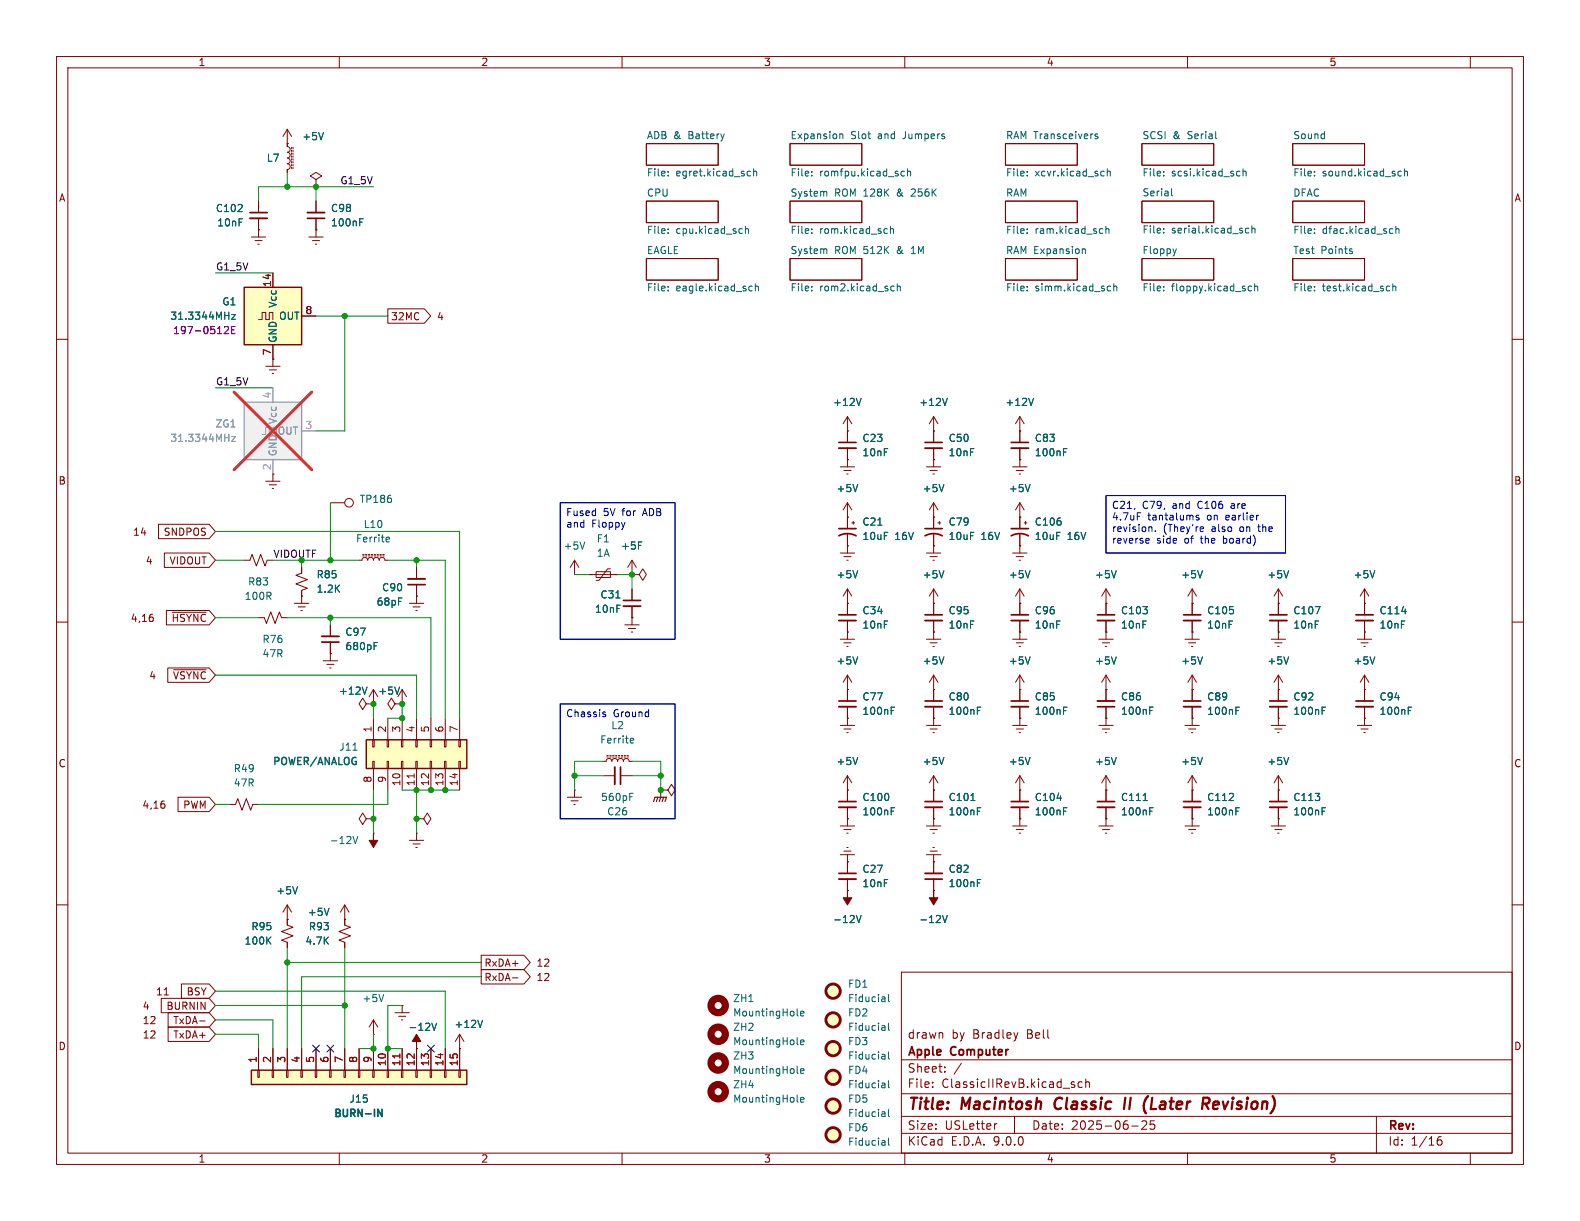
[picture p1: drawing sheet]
<svg xmlns="http://www.w3.org/2000/svg" width="279mm" height="216mm" viewBox="0 0 279 216" stroke-linecap="round" stroke-linejoin="round" font-family="sans-serif">
<g fill="none" stroke="#840000" stroke-width=".18">
<path d="M10 10h259.4v195.9h-259.4zM12 12h255.4v191.9h-255.4zM60 10v2M110 10v2M160 10v2M210 10v2M260 10v2M114.3 25.4h12.7v3.8h-12.7zM114.3 35.6h12.7v3.8h-12.7zM139.7 35.6h12.7v3.8h-12.7zM139.7 25.4h12.7v3.8h-12.7zM177.8 25.4h12.7v3.8h-12.7z"/>
<path d="M177.8 35.6h12.7v3.8h-12.7zM201.9 35.6h12.7v3.8h-12.7zM201.9 25.4h12.7v3.8h-12.7zM228.6 35.6h12.7v3.8h-12.7zM228.6 25.4h12.7v3.8h-12.7zM114.3 45.7h12.7v3.8h-12.7zM139.7 45.7h12.7v3.8h-12.7zM177.8 45.7h12.7v3.8h-12.7zM201.9 45.7h12.7v3.8h-12.7zM228.6 45.7h12.7v3.8h-12.7zM10 60h2M165.1 76.2h.1"/>
<path d="M165.1 73.7l.8 1.2M165.1 73.7l-.8 1.2M165.1 73.7v2.5M267.4 60h2M43.2 99.1h1l.4-1.1 .7 2.1 .8-2.1 .8 2.1 .3-1h1.1M58.4 88.9h2.6M63.5 99.1h.5l.2-.4 .3-.1 .4 .1 .1 .4 .2-.4 .3-.1 .4 .1 .1 .4 .2-.4 .3-.1 .4 .1 .2 .4 .1-.4 .4-.1 .3 .1 .2 .4h.5M64.1 98.3h.3M64.1 98h.3M64.6 98.3h.3M64.6 98h.3M65.2 98.3h.2"/>
<path d="M65.2 98h.2M65.7 98.3h.2M65.7 98h.2M66.2 98.3h.2M66.2 98h.2M66.7 98.3h.2M66.7 98h.2M67.2 98.3h.2M67.2 98h.2M67.7 98.3h.2M67.7 98h.2M10 110h2"/>
<path d="M45.7 109.2h1l.4 1 .8-2 .7 2 .8-2 .4 1h1M53.3 100.3v1l-1 .4 2.1 .8-2.1 .8 2.1 .7-1.1 .4v1M72.4 106.7h2.5M73 107.3h1.3M73.5 108h.3M73.7 105.4h.1M73.7 100.3v2.1M73.7 103.4v3.3M165.1 106.7v2M165.1 109.7v2.1M165.1 119.4v4.6M165.1 119.4l-.8 1.3"/>
<path d="M165.1 119.4l.8 1.3M226.1 106.7h.1M226.1 104.1l-.8 1.3M226.1 104.1l.7 1.3M226.1 104.1v4.6M226.1 109.7v2.1M241.3 106.7h.1M241.3 104.1l-.8 1.3M241.3 104.1l.8 1.3M241.3 104.1v2.6M241.3 119.4v4.6M241.3 119.4l-.8 1.3"/>
<path d="M241.3 119.4l.8 1.3M267.4 110h2M165.1 121.9h.1M165.1 125v2M240 128.3h2.6M240.7 128.9h1.2M241.2 129.5h.2M241.3 121.9h.1M241.3 127h.1M241.3 125v3.3M40.6 142.2h1.1l.3-1 .8 2.1 .8-2.1 .7 2.1 .4-1.1h1M148.6 151.1h2.5"/>
<path d="M149.2 150.5h1.3M149.7 149.9h.3M149.9 152.4h.1M149.9 151.1v1.3M10 160h2M159.4 171.9h108v32h-108zM267.4 160h2M159.4 197.4h108M159.4 193.4h108M159.4 187.4h108M164.9 192.1v.2M164.9 191.4v.1"/>
<path d="M166.6 182.7l.1 .9M167.1 189.4v.2M167.1 188.7v.1M170 188l-1.3 1.9M176.3 198.7l-.3 .1M179.4 197.4v3M180 182.6l-.4 1M189.9 191.8l.2 .2-.2 .3M189.9 191.3l.1 .1M191.4 191.4l-.5-.1-.3 .3v.4l.2 .2h.6M192 191.4l.2-.1 .4 .1v.9M192 190.8v1.5"/>
<path d="M200.1 199.1h1.2M201.9 198.3l.6-.1 .2 .1 .1 .3-.9 1.1h.9M204.1 198.2h-.7v.7l.2-.1h.5l.1 .2-.1 .5-.2 .2-.5-.2M243.4 197.4v6.5M60 203.9v2M110 203.9v2M159.4 200.4h108M160 203.9v2M210 203.9v2M254.1 201.8l.3-.2h.5l.1 .2v.4l-.3 .3-.4-.1-.2-.2M254.9 201a.59 .59 0 0 0-.8 .6M260 203.9v2"/>
<circle cx="61.7" cy="88.9" r=".76"/>
</g>
<path d="M186.8 194.4a1.27 1.27 0 0 0 0 1.6M199 194.1l-.3 2M203 193.8l-.1 .1M203.8 194.1l-.3 2h1M213.2 195.2l.5 .9M213.6 194.1l.1 .1a.54 .54 0 0 1-.1 .9M215.3 194.8l-.6 .1-.2 .9 .2 .3h.4M215.5 195.2l-1 .2" fill="none" stroke="#840000" stroke-width=".4"/>
<g fill="none" stroke="#006464" stroke-width=".18">
<path d="M118.1 31v.1M118.1 30.3v.2M128.1 23.7l-.3 .8M132.4 30.3h.3M132.7 31.1h-.3M133.3 30.4l.2-.1h.3v.8M133.3 29.8v1.3M143.5 30.3v.2M143.5 31v.1M146 33.8l.2 .2v.7M148.5 23.8l.2-.1h.3l.1 .8M148.5 23.7v.8"/>
<path d="M159.9 30.3h-.3l-.3 .2 .2 .6h.4M160.5 30.4l.2-.1h.3v.8M160.5 29.8v1.3M181.6 31v.1M181.6 30.3v.2M194.1 23.7h-.3l-.2 .2 .1 .1 .4 .2v.3h-.5M194.9 30.3h.4M195.3 31.1h-.4M195.8 30.4l.2-.1h.3v.8M195.8 29.8v1.3M205.8 30.3v.2M205.8 31v.1"/>
<path d="M207.2 33.4v1.1l.2 .1M218.9 30.3h.4M219.3 31.1h-.4M219.8 30.4l.2-.1h.3l.1 .8M219.8 29.8v1.3M221.4 39.9v1.3M232.4 30.3v.2M232.4 31v.1M247.4 30.3h.4M247.8 31.1h-.4M248.4 30.4l.1-.1h.3l.1 .8M248.4 29.8v1.3"/>
<path d="M118.1 40.5v.1M118.1 41.2v.1M118.1 50.7v.1M118.1 51.3v.1M131.2 40.4l.1 .1M131.3 41.2l-.1 .1M131.8 40.6l.2-.2 .3 .1 .1 .8M131.8 40v1.3M132.7 50.6l.3 .1M133 51.4h-.3M133.6 50.7l.2-.1 .3 .1v.7M133.6 50.2v1.2"/>
<path d="M143.5 41.2v.1M143.5 40.5v.1M143.5 50.7v.1M143.5 51.3v.1M146 44l.2 .2v.6M156.8 40.4l.1 .1M156.9 41.2l-.1 .1M157.5 40.6l.1-.2 .3 .1 .1 .8M157.5 40v1.3M157.8 50.6l.3 .1M158.1 51.4h-.3M158.7 50.7l.2-.1 .3 .1v.7"/>
<path d="M158.7 50.2v1.2M161.1 44.8h.8M161.3 43.9h-.2M181.6 40.5v.1M181.6 41.2v.1M181.6 50.7v.1M181.6 51.3v.1M191.4 44.1h.5v.7M194.9 40.4l.1 .1M195 41.2l-.1 .1M195.6 40.6l.1-.2 .3 .1 .1 .8M195.6 40v1.3"/>
<path d="M196 50.6l.4 .1M196.4 51.4h-.4M197 50.7l.1-.1 .3 .1 .1 .7M197 50.2v1.2M205.8 41.1v.1M205.8 40.4v.1M205.8 50.7v.1M205.8 51.3v.1M208 44l-.3 .8M220.2 41l.3 .2 .3-.1M220.7 51.2l.3 .2h.3M220.8 40.4h-.3l-.3 .2"/>
<path d="M221.3 50.7l-.3-.1-.3 .2M221.4 40.5l.2-.1h.3v.8M221.9 50.7l.1-.1 .3 .1 .1 .7M221.9 50.2v1.2M232.4 51.3v.1M232.4 40.5v.1M232.4 41.2v.1M232.4 50.7v.1M239 44.4l.2 .2-.2 .2M239 44l.1 .1M245.4 50.6l.4 .1M245.8 51.4h-.4"/>
<path d="M245.9 40.4l.4 .1M246.3 41.2l-.4 .1M246.3 50.7l.2-.1 .3 .1v.7M246.3 50.2v1.2M246.8 40v1.3M246.8 40.6l.2-.2 .3 .1 .1 .8M167.5 70.4l-.4 1.3M68.5 95h.3l.1 .3-.6 .1M68.8 95.8h-.3M166.9 116.1l-.4 1.3M227.9 100.9l-.4 1.3M232.6 107.3h.8l-.5 1.2"/>
<path d="M243.1 100.9l-.4 1.3M243.1 116.1l-.4 1.3M172.8 125.7h.5M172.8 125h.6M249 125.7h.5M249 125h.6M141 179.5l.1 .1M141.6 179.2l.6-.1-.1-.2-.4-.1-.1 .2v.6h.5M156.4 186.5l.1 .8M156.5 187.2l-.1 .1M156.5 186.7l-.1 .1M157.1 186v1.1l.2 .2"/>
</g>
<circle cx="147.3" cy="185.4" r="1.27" fill="#ffffc2" stroke="#ffffc2" stroke-width=".18"/>
<circle cx="147.3" cy="185.4" r="1.27" fill="none" stroke="#840000" stroke-width=".51"/>
<circle cx="127" cy="177.8" r="1.27" fill="none" stroke="#840000" stroke-width="1.3"/>
<path d="M72.1 103.4h3.1M163.6 108.7h3M224.5 108.7h3.1M163.6 124h3M239.8 124h3" fill="none" stroke="#840000" stroke-width=".3"/>
<path d="M72.1 102.4h3.1M163.6 109.7h3M224.5 109.7h3.1M163.6 125h3M239.8 125h3" fill="none" stroke="#840000" stroke-width=".33"/>
<path d="M64.8 130.8h17.7v5.1h-17.7z" fill="#ffffc2"/>
<path d="M64.8 130.8h17.7v5.1h-17.7z" fill="none" stroke="#840000" stroke-width=".25"/>
<g fill="none" stroke="#840000" stroke-width=".18">
<path d="M47 64.8h2.5M47.6 65.4h1.3M48.1 66h.3M48.3 63.5h.1M48.3 63.5v1.3M180.3 76.2h.1M180.3 73.7v4.5M180.3 79.2v3.4M180.3 73.7l.8 1.2M180.3 73.7l-.7 1.2M179.1 82.6h2.5M179.1 97.8h2.5"/>
<path d="M179.7 83.2h1.3M179.7 98.4h1.3M180.2 83.8h.3M180.2 99.1h.3M180.3 91.4h.1M180.3 81.3h.1M180.3 96.5h.1M180.3 88.9v2.5M180.3 96.5v1.3M180.3 88.9l-.7 1.3M180.3 88.9l.8 1.3M57.1 116.8h2.6"/>
<path d="M57.8 117.5h1.3M58.3 118.1h.2M58.4 115.6h.1M58.4 110.5v2M58.4 113.5v3.3M180.3 106.7h.1M180.3 104.1v4.6M180.3 109.7v2.1M180.3 104.1l-.7 1.3M180.3 104.1l.8 1.3M195.6 106.7h.1M195.6 104.1v4.6"/>
<path d="M195.6 109.7v2.1M195.6 104.1l.7 1.3M195.6 104.1l-.8 1.3M210.8 106.7h.1M210.8 104.1l.8 1.3M210.8 104.1l-.7 1.3M210.8 104.1v4.6M210.8 109.7v2.1M240 113h2.6M240.7 113.7h1.2M241.2 114.3h.2M241.3 111.8h.1"/>
<path d="M241.3 106.7v2M241.3 109.7v3.3M64.8 124.5l-.7-1.1-.6 1.1 .6 1 .7-1h1.2M65.9 130.8h.3v1.3h-.3zM65.9 134.6h.3v1.3h-.3zM66 124.5h.1M66 121.9v2.6M66 127v3.8M66 135.9v3.8M66 121.9l.8 1.3M66 121.9l-.7 1.3M68.5 130.8h.2v1.3h-.2z"/>
<path d="M68.5 134.6h.2v1.3h-.2zM68.6 127v3.8M68.6 135.9v3.8M69.8 124.5l-.6-1.1-.6 1.1 .6 1 .6-1h1.3M71 130.8h.2v1.3h-.2zM71 134.6h.2v1.3h-.2zM71.1 124.5h.1M71.1 121.9v2.6M71.1 127v3.8M71.1 135.9v3.8M71.1 121.9l.8 1.3M71.1 121.9l-.7 1.3"/>
<path d="M73.5 130.8h.3v1.3h-.3zM73.5 134.6h.3v1.3h-.3zM73.7 127v3.8M73.7 135.9v3.8M76.1 130.8h.2v1.3h-.2zM76.1 134.6h.2v1.3h-.2zM76.2 127v3.8M76.2 135.9v3.8M78.6 130.8h.3v1.3h-.3zM78.6 134.6h.3v1.3h-.3zM78.7 127v3.8M78.7 135.9v3.8"/>
<path d="M81.2 130.8h.2v1.3h-.2zM81.2 134.6h.2v1.3h-.2zM81.3 127v3.8M81.3 135.9v3.8M163.8 128.3h2.6M164.5 128.9h1.2M165 129.5h.2M165.1 127h.1M165.1 127v1.3M64.8 144.8l-.7-1-.6 1 .6 1 .7-1h1.2M66 144.8h.1M66 147.3h.1"/>
<path d="M72.4 148.6h2.5M73 149.2h1.3M73.5 149.9h.3M73.7 144.8h1.2l.7-1 .6 1-.6 1-.7-1M73.7 144.8h.1M73.7 147.3h.1M73.7 147.3v1.3"/>
</g>
<path d="M73.2 136.8v.8" fill="none" stroke="#a90000" stroke-width=".18"/>
<g fill="none" stroke="#006464" stroke-width=".18">
<path d="M182.8 70.4l-.5 1.3M188.1 79.9h.4M188.1 79.3h.6M182.2 85.7l-.5 1.2M66.2 114.2h.4M66.2 113.6h.6M182.2 100.9l-.5 1.3M197.4 100.9l-.4 1.3M212.6 100.9l-.4 1.3M247.9 108.1h.8M62.4 132.7h.7M64.9 121.5l-.4 1.3"/>
<path d="M70.6 121.5l-.4 1.3M62.4 147.9l.4 1.3 .5-1.3"/>
</g>
<path d="M178.8 78.2h3.1M56.9 113.5h3M178.8 108.7h3.1M194.1 108.7h3M209.3 108.7h3M239.8 108.7h3" fill="none" stroke="#840000" stroke-width=".3"/>
<path d="M178.8 79.2h3.1M56.9 112.5h3M178.8 109.7h3.1M194.1 109.7h3M209.3 109.7h3M239.8 109.7h3" fill="none" stroke="#840000" stroke-width=".33"/>
<path d="M66 147.3v1.3h.8l-.8 1.3-.7-1.3h.7z" fill="#840000" stroke="#840000" stroke-width=".18"/>
<path d="M43.2 71.1h10.1v10.2h-10.1z" fill="#f0f0f0"/>
<path d="M43.2 71.1h10.1v10.2h-10.1z" fill="none" stroke="#a1a1a1" stroke-width=".25"/>
<path d="M46.4 76.8h.6v-1.2h.6v1.2h.7v-1.2h.6v1.2M48.3 68.6v2.5M53.3 76.2h2.6M48.3 81.3v2.5" fill="none" stroke="#a1a1a1" stroke-width=".18"/>
<path d="M41 77.2h.6l-.6 .8h.6" fill="none" stroke="#989898" stroke-width=".18"/>
<path d="M41.4 69.3l13.7 13.8M55.1 69.3l-13.7 13.8" fill="none" stroke="#e12e31" stroke-width=".46"/>
<path d="M178.8 94.7a3.2 3.2 0 0 1 3.1 0M178.8 93.5h3.1" fill="none" stroke="#840000" stroke-width=".3"/>
<path d="M180.3 91.4v2.1M180.3 94.5v2M181.1 92.5h.5M181.4 92.2v.5" fill="none" stroke="#840000" stroke-width=".18"/>
<path d="M43.2 50.8h10.1v10.2h-10.1z" fill="#ffffc2"/>
<path d="M43.2 50.8h10.1v10.2h-10.1z" fill="none" stroke="#840000" stroke-width=".25"/>
<g fill="none" stroke="#840000" stroke-width=".18">
<path d="M45.7 35.6v2M45.7 38.6v3.3M50.8 22.9v3l.4 .2 .1 .3-.1 .4-.4 .1 .4 .2 .1 .3-.1 .4-.4 .1 .4 .3 .1 .4-.2 .3h-.3l.4 .2 .1 .4-.1 .3-.4 .2v.5M50.8 25.4h.1M50.8 22.9l-.8 1.2M50.8 22.9l.8 1.2M51.6 26v.3M51.6 26.5v.3M51.6 27.1v.2M51.6 27.6v.2M51.6 28.1v.2M51.6 28.6v.2"/>
<path d="M51.6 29.1v.2M51.6 29.6v.2M51.8 26v.3M51.8 26.5v.3M51.8 27.1v.2M51.8 27.6v.2M51.8 28.1v.2M51.8 28.6v.2M51.8 29.1v.2M51.8 29.6v.2M55.9 31.8l1-.7-1-.6-1 .6 1 .7v1.2M55.9 33h.1"/>
<path d="M55.9 35.6v2M55.9 38.6v3.3M44.4 41.9h2.6M45.1 42.5h1.3M45.6 43.2h.2M45.7 56.5h.7v-1.3h.6v1.3h.6v-1.3h.7v1.3M45.7 40.6h.1M48.3 48.3v2.5M53.3 55.9h2.6M54.6 41.9h2.5M55.2 42.5h1.3M55.8 43.2h.2"/>
<path d="M55.9 40.6h.1M48.3 61v2.5M47 85.1h2.5M47.6 85.7h1.3M48.1 86.4h.3M48.3 83.8v1.3M101.6 99.1v2.5M101.6 99.1l-.8 1.2M101.6 99.1l.8 1.2M111.8 99.1v2.5M111.8 99.1l-.8 1.2M111.8 99.1l.7 1.2"/>
<path d="M148.6 97.8h2.5M149.2 98.4h1.3M149.7 99.1h.3M149.9 91.4h.1M149.9 96.5h.1M149.9 88.9l-.8 1.3M149.9 88.9l.7 1.3M149.9 88.9v4.6M149.9 94.5v3.3M150.6 92.5h.5M150.9 92.2v.5M163.8 97.8h2.6"/>
<path d="M164.5 98.4h1.2M165 99.1h.2M165.1 91.4h.1M165.1 96.5h.1M165.1 88.9l.8 1.3M165.1 88.9l-.8 1.3M165.1 88.9v4.6M165.1 94.5v3.3M165.9 92.5h.5M166.1 92.2v.5M52.1 106.7h2.5M52.7 107.3h1.3"/>
<path d="M53.2 108h.3M53.3 105.4h.1M53.3 105.4v1.3M101.6 101.6h.1M104.1 101.6h5.1M105.4 101.1h2.5v1h-2.5zM107.9 100.6h-.5l-1.5 2h-.5M110.5 110.5h2.5M111.1 111.1h1.3M111.6 111.8h.3M111.8 101.6h1.2l.7-1 .6 1-.6 1-.7-1M111.8 101.6h.1"/>
<path d="M111.8 109.2h.1M111.8 104.1v2.1M111.8 107.2v3.3M149.9 106.7h.1M149.9 104.1v2.6M149.9 104.1l.7 1.3M149.9 104.1l-.8 1.3M163.8 113h2.6M164.5 113.7h1.2M165 114.3h.2M165.1 111.8h.1M165.1 106.7h.1"/>
<path d="M165.1 104.1v2.6M165.1 111.8v1.2M165.1 104.1l-.8 1.3M165.1 104.1l.8 1.3M179.1 113h2.5M179.7 113.7h1.3M180.2 114.3h.3M180.3 111.8h.1M180.3 111.8v1.2M180.3 119.4v4.6M180.3 119.4l-.7 1.3M180.3 119.4l.8 1.3"/>
<path d="M194.3 113h2.5M194.9 113.7h1.3M195.5 114.3h.2M195.6 111.8h.1M195.6 111.8v1.2M195.6 119.4v4.6M195.6 119.4l-.8 1.3M195.6 119.4l.7 1.3M209.5 113h2.6M210.2 113.7h1.3M210.7 114.3h.2M210.8 111.8h.1"/>
<path d="M210.8 119.4l-.7 1.3M210.8 119.4l.8 1.3M210.8 111.8v1.2M210.8 119.4v2.5M224.8 113h2.5M225.4 113.7h1.3M225.9 114.3h.3M226.1 111.8h.1M226.1 111.8v1.2M101.6 139.7h.1M101.6 139.7v1.3M106.7 134.6h.5l.1-.3 .4-.2 .4 .2 .1 .3 .2-.3 .3-.2 .4 .2 .1 .3 .2-.3 .3-.2 .4 .2 .1 .3 .2-.3 .3-.2 .4 .2 .2 .3h.5"/>
<path d="M106.7 137.2h2M107.3 133.9h.3M107.3 133.6h.3M107.8 133.9h.3M107.8 133.6h.3M108.3 133.9h.3M108.3 133.6h.3M108.8 133.9h.3M108.8 133.6h.3M109.3 133.9h.3M109.3 133.6h.3M109.7 137.2h2.1"/>
<path d="M109.9 133.9h.2M109.9 133.6h.2M110.4 133.9h.2M110.4 133.6h.2M110.9 133.9h.2M110.9 133.6h.2M116.8 139.7h1.3l.6-1 .7 1-.7 1-.6-1M116.8 139.7h.1M116.8 139.7v1.3M179.1 128.3h2.5M179.7 128.9h1.3M180.2 129.5h.3"/>
<path d="M180.3 127h.1M180.3 139.7h.1M180.3 121.9h.1M180.3 125v3.3M180.3 137.2v4.5M180.3 137.2l-.7 1.2M180.3 137.2l.8 1.2M194.3 128.3h2.5M194.9 128.9h1.3M195.5 129.5h.2M195.6 127h.1M195.6 139.7h.1"/>
<path d="M195.6 121.9h.1M195.6 125v3.3M195.6 137.2v4.5M195.6 137.2l-.8 1.2M195.6 137.2l.7 1.2M210.8 121.9h.1M100.3 141h2.6M101 141.6h1.2M101.5 142.2h.2M179.1 146.1h2.5M179.7 146.7h1.3M180.2 147.3h.3"/>
<path d="M180.3 144.8h.1M180.3 142.7v3.4M194.3 146.1h2.5M194.9 146.7h1.3M195.5 147.3h.2M195.6 144.8h.1M195.6 142.7v3.4M209.5 146.1h2.6M210.2 146.7h1.3M210.7 147.3h.2M210.8 144.8h.1M210.8 144.8v1.3"/>
<path d="M50.8 162.6v1l1 .4-2 .7 2 .8-2 .7 1 .4v1M61 162.6h.1M61 160v3.6l1 .4-2.1 .7 2.1 .8-2.1 .7 1.1 .4v1M61 160l-.8 1.3M61 160l.7 1.3M69.8 179.1h2.6M70.5 179.7h1.3M71.1 177.8h.1M71.1 177.8v1.3M66 182.9h.1M66 180.3l-.7 1.3M66 180.3l.8 1.3"/>
<path d="M66 180.3v2.6M71 180.3h.2"/>
</g>
<g fill="none" stroke="#006464" stroke-width=".18">
<path d="M57.2 23.4l-.4 1.3M63.6 39.3h.4M63.6 38.7h.6M41 55.6h.6l-.6 .9h.6M103.4 95.8l-.4 1.3M112.9 95.8h.6M151.7 85.7l-.4 1.2M155.2 92.9h.8M166.9 85.7l-.4 1.2M108.9 105.7h.7M151.7 100.9l-.4 1.3M166.9 100.9l-.4 1.3"/>
<path d="M182.2 116.1l-.5 1.3M197.4 116.1l-.4 1.3M212.6 116.1l-.4 1.3M111.6 130.5l.4 .1 .1 .2-.6 .2M112 131.3l-.4 .1M182.2 133.9l-.5 1.3M188.1 125.7h.4M188.1 125h.6M197.4 133.9l-.4 1.3M203.3 125.6h.4M203.3 125h.6M111.4 140.9h.4"/>
<path d="M111.4 140.3h.6M186.9 141.1h.8M188.1 143.4h.4M188.1 142.8h.6M202.2 141.6h.7M203.3 143.4h.4M203.3 142.8h.6M47.4 166.2l.5 .7M47.9 165.7l-.7 .7M58.2 160.6l-.4 1.3M67.9 175.8l-.5 1.3"/>
</g>
<path d="M39.7 57.9l.5-.2 .2 .4-.8 .9h.8M41 58.3h.4M41.6 57.7h-.6v1.3h.6" fill="none" stroke="#840084" stroke-width=".18"/>
<path d="M44.2 37.6h3M54.4 38.6h3M148.3 94.7a3.2 3.2 0 0 1 3.1 0M148.3 93.5h3.1M163.6 94.7a3.2 3.2 0 0 1 3 0M163.6 93.5h3M110.2 106.2h3.1M109.7 135.6v3.1M178.8 124h3.1M194.1 125h3M178.8 141.7h3.1M194.1 141.7h3" fill="none" stroke="#840000" stroke-width=".3"/>
<path d="M44.2 38.6h3M54.4 37.6h3M110.2 107.2h3.1M108.7 135.6v3.1M178.8 125h3.1M194.1 124h3M178.8 142.7h3.1M194.1 142.7h3" fill="none" stroke="#840000" stroke-width=".33"/>
<path d="M115.6 141.7l.2-.7h2.1l-.3 .7M116.3 141l-.2 .7M116.8 141l-.2 .7M117.3 141l-.2 .7" fill="none" stroke="#840000" stroke-width=".2"/>
<path d="M44.4 189.2h38.1v2.6h-38.1z" fill="#ffffc2"/>
<path d="M44.4 189.2h38.1v2.6h-38.1z" fill="none" stroke="#840000" stroke-width=".25"/>
<g fill="none" stroke="#840000" stroke-width=".18">
<path d="M45.7 35.6v2M45.7 38.6v2M50.8 25.4h.1M50.8 25.4v.5M50.8 30v.5M55.9 35.6v2M55.9 38.6v2M45.7 40.6h.1M48.3 48.3v2.5M53.3 55.9h2.6M55.9 40.6h.1M68.6 54.6h6.5l1.1 1.3-1.1 1.3h-6.5z"/>
<path d="M48.3 63.5h.1M48.3 61v2.5M149.9 76.2h.1M149.9 73.7v4.5M149.9 79.2v3.4M149.9 73.7l.7 1.2M149.9 73.7l-.8 1.2M165.1 76.2h.1M165.1 76.2v2M165.1 79.2v3.4M180.3 76.2h.1M180.3 76.2v2"/>
<path d="M180.3 79.2v2.1M28 92.7h9l1.1 1.3-1.1 1.3h-9zM29.1 97.8h7.9l1.1 1.3-1.1 1.2h-7.9zM148.6 82.6h2.5M149.2 83.2h1.3M149.7 83.8h.3M149.9 81.3h.1M149.9 96.5h.1M149.9 91.4h.1M149.9 91.4v2.1M149.9 94.5v2M163.8 82.6h2.6"/>
<path d="M164.5 83.2h1.2M165 83.8h.2M165.1 81.3h.1M165.1 96.5h.1M165.1 91.4h.1M165.1 91.4v2.1M165.1 94.5v2M180.3 96.5h.1M180.3 81.3h.1M180.3 91.4h.1M180.3 91.4v2.1M180.3 94.5v2"/>
<path d="M27 109.2l.1 .1-.1 .5M29.4 107.9h7.6l1.1 1.3-1.1 1.3h-7.6zM29.7 118.1h7.3l1.1 1.3-1.1 1.3h-7.3zM30.5 108.3h5.9M30.7 118.4h5.7M53.3 105.4h.1M53.3 100.3v1M53.3 104.4v1M58.4 115.6h.1M58.4 110.5v2M58.4 113.5v2.1M73.7 105.4h.1"/>
<path d="M73.7 100.3v2.1M73.7 103.4v2M111.8 101.6h.1M111.8 109.2h.1M111.8 104.1v2.1M111.8 107.2v2M148.6 113h2.5M149.2 113.7h1.3M149.7 114.3h.3M149.9 111.8h.1M149.9 106.7h.1M149.9 106.7v2"/>
<path d="M149.9 109.7v3.3M149.9 119.4v4.6M149.9 119.4l-.8 1.3M149.9 119.4l.7 1.3M165.1 106.7h.1M165.1 111.8h.1M165.1 106.7v2M165.1 109.7v2.1M180.3 111.8h.1M180.3 106.7h.1M180.3 106.7v2M180.3 109.7v2.1"/>
<path d="M195.6 111.8h.1M195.6 106.7h.1M195.6 106.7v2M195.6 109.7v2.1M210.8 111.8h.1M210.8 106.7h.1M210.8 106.7v2M210.8 109.7v2.1M226.1 111.8h.1M226.1 106.7h.1M226.1 106.7v2M226.1 109.7v2.1"/>
<path d="M226.1 119.4v4.6M226.1 119.4l-.8 1.3M226.1 119.4l.7 1.3M241.3 111.8h.1M241.3 106.7h.1M241.3 106.7v2M241.3 109.7v2.1M66 124.5h.1M71.1 124.5h.1M116.8 139.7h.1M148.6 128.3h2.5M149.2 128.9h1.3"/>
<path d="M149.7 129.5h.3M149.9 139.7h.1M149.9 121.9h.1M149.9 127h.1M149.9 125v3.3M149.9 137.2v4.5M149.9 137.2l.7 1.2M149.9 137.2l-.8 1.2M165.1 139.7h.1M165.1 127h.1M165.1 121.9h.1M165.1 121.9v2.1"/>
<path d="M165.1 125v2M165.1 137.2v4.5M165.1 137.2l.8 1.2M165.1 137.2l-.8 1.2M180.3 121.9h.1M180.3 139.7h.1M180.3 127h.1M180.3 121.9v2.1M180.3 125v2M180.3 139.7v2M195.6 121.9h.1M195.6 139.7h.1"/>
<path d="M195.6 127h.1M195.6 121.9v2.1M195.6 125v2M195.6 139.7v2M209.5 128.3h2.6M210.2 128.9h1.3M210.7 129.5h.2M210.8 139.7h.1M210.8 127h.1M210.8 121.9h.1M210.8 137.2l-.7 1.2M210.8 137.2l.8 1.2"/>
<path d="M210.8 121.9v2.1M210.8 125v3.3M210.8 137.2v4.5M224.8 128.3h2.5M225.4 128.9h1.3M225.9 129.5h.3M226.1 127h.1M226.1 139.7h.1M226.1 121.9h.1M226.1 125v3.3M226.1 137.2v4.5M226.1 137.2l-.8 1.2"/>
<path d="M226.1 137.2l.7 1.2M241.3 127h.1M241.3 121.9h.1M241.3 121.9v2.1M241.3 125v2M29.1 142.2l.1 .2-.1 .4M31.5 141h5.5l1.1 1.2-1.1 1.3h-5.5zM148.6 146.1h2.5M149.2 146.7h1.3M149.7 147.3h.3M149.9 157.5h.1M149.9 144.8h.1"/>
<path d="M149.9 152.4h.1M149.9 142.7v3.4M149.9 152.4v2M149.9 155.4v2.1M163.8 146.1h2.6M163.8 151.1h2.6M164.5 146.7h1.2M164.5 150.5h1.2M165 147.3h.2M165 149.9h.2M165.1 144.8h.1M165.1 152.4h.1"/>
<path d="M165.1 157.5h.1M165.1 142.7v3.4M165.1 151.1v3.3M165.1 155.4v2.1M180.3 144.8h.1M180.3 142.7v2.1M195.6 144.8h.1M195.6 142.7v2.1M210.8 144.8h.1M210.8 142.7v2.1M224.8 146.1h2.5M225.4 146.7h1.3"/>
<path d="M225.9 147.3h.3M226.1 144.8h.1M226.1 142.7v3.4M28.5 176.5h8.5l1.1 1.3-1.1 1.3h-8.5zM29.1 175.9h.7M29.7 179.1h7.3l1.1 1.2-1.1 1.3h-7.3zM32.1 174h4.9l1.1 1.3-1.1 1.2h-4.9zM50.8 162.6h.1M50.8 160v3.6M50.8 166.6v1M50.8 160l-.8 1.3M50.8 160l.8 1.3"/>
<path d="M61 162.6h.1M61 162.6v1M61 166.6v1M85.1 171.4h7.6l1.1 1.3-1.1 1.3h-7.6zM85.1 168.9h7.6l1.1 1.3-1.1 1.3h-7.6zM90.6 172.9h1M29.7 181.6h7.3l1.1 1.3-1.1 1.3h-7.3zM35.3 180.5h1M45.6 189.2h.2v1.3h-.2zM45.7 185.4v3.8M48.1 189.2h.3v1.3h-.3zM48.3 185.4v3.8"/>
<path d="M50.7 189.2h.2v1.3h-.2zM50.8 185.4v3.8M53.2 189.2h.3v1.3h-.3zM53.3 185.4v3.8M55.8 189.2h.2v1.3h-.2zM55.9 185.4v3.8M58.3 189.2h.2v1.3h-.2zM58.4 185.4v3.8M60.8 189.2h.3v1.3h-.3zM61 185.4v3.8M63.4 189.2h.2v1.3h-.2zM63.5 185.4v3.8"/>
<path d="M65.9 189.2h.3v1.3h-.3zM66 185.4v3.8M68.5 189.2h.2v1.3h-.2zM68.6 185.4v3.8M71 189.2h.2v1.3h-.2zM71.1 185.4v3.8M73.5 189.2h.3v1.3h-.3zM73.7 185.4h.1M73.7 185.4v3.8M76.1 189.2h.2v1.3h-.2zM76.2 185.4v3.8M78.6 189.2h.3v1.3h-.3z"/>
<path d="M78.7 185.4v3.8M81.2 189.2h.2v1.3h-.2zM81.3 185.4h.1M81.3 182.9v6.3M81.3 182.9l.7 1.3M81.3 182.9l-.8 1.3"/>
</g>
<path d="M70.7 186.4v.7" fill="none" stroke="#a90000" stroke-width=".18"/>
<path d="M66.8 196.2l.8 1.2v-1.2" fill="none" stroke="#006464" stroke-width=".25"/>
<g fill="#840000" stroke="#840000" stroke-width=".18">
<path d="M73.7 182.9l.7 1.3h-.7v1.2v-1.2h-.8z"/>
<path d="M149.9 157.5v1.3h.7l-.7 1.2-.8-1.2h.8z"/>
<path d="M165.1 157.5v1.3h.8l-.8 1.2-.8-1.2h.8z"/>
</g>
<g fill="none" stroke="#006464" stroke-width=".18">
<path d="M57.2 23.4l-.4 1.3M63.6 39.3h.4M63.6 38.7h.6M41 55.6h.6l-.6 .9h.6M152.3 70.4l-.4 1.3M167.5 70.4l-.4 1.3M182.8 70.4l-.5 1.3M188.1 79.9h.4M188.1 79.3h.6M112.9 95.8h.6M151.7 85.7l-.4 1.2M155.2 92.9h.8"/>
<path d="M166.9 85.7l-.4 1.2M182.2 85.7l-.5 1.2M66.2 114.2h.4M66.2 113.6h.6M108.9 105.7h.7M151.7 100.9l-.4 1.3M151.7 116.1l-.4 1.3M166.9 100.9l-.4 1.3M166.9 116.1l-.4 1.3M182.2 116.1l-.5 1.3M182.2 100.9l-.5 1.3M197.4 100.9l-.4 1.3"/>
<path d="M197.4 116.1l-.4 1.3M212.6 100.9l-.4 1.3M212.6 116.1l-.4 1.3M227.9 116.1l-.4 1.3M227.9 100.9l-.4 1.3M232.6 107.3h.8l-.5 1.2M243.1 116.1l-.4 1.3M243.1 100.9l-.4 1.3M247.9 108.1h.8M64.9 121.5l-.4 1.3M70.6 121.5l-.4 1.3M151.7 133.9l-.4 1.3"/>
<path d="M157.6 125.7h.4M157.6 125h.6M166.9 133.9l-.4 1.3M172.8 125.7h.5M172.8 125h.6M182.2 133.9l-.5 1.3M188.1 125.7h.4M188.1 125h.6M197.4 133.9l-.4 1.3M203.3 125.6h.4M203.3 125h.6M212.6 133.9l-.4 1.3"/>
<path d="M218.6 125.7h.4M218.6 125h.6M227.9 133.9l-.4 1.3M233.8 125.7h.4M233.8 125h.6M249 125.7h.5M249 125h.6M52.6 156.8l-.4 1.3M157.6 143.4h.4M157.6 142.8h.6M171.7 141.6h.7M172.8 143.4h.5"/>
<path d="M172.8 142.8h.6M172.8 156.1h.5M172.8 155.5h.6M186.9 141.1h.8M188.1 143.4h.4M188.1 142.8h.6M202.2 141.6h.7M203.3 143.4h.4M203.3 142.8h.6M218.6 143.4h.4M218.6 142.8h.6M233.8 143.4h.4"/>
<path d="M233.8 142.8h.6M47.4 166.2l.5 .7M47.9 165.7l-.7 .7M58.2 160.6l-.4 1.3M151.4 161.9l.5 1.2 .4-1.2M156.4 176.3l.1 .8M156.5 177l-.1 .1M156.5 176.6h-.1M157.1 175.8v1.1l.2 .2M166.7 161.9l.4 1.2 .4-1.2M76.4 180.9l.4 1.3 .4-1.3M85.3 180.4l-.4 1.3"/>
<path d="M141 189.6l.1 .2M141 184.5l.1 .2M141 194.7l.1 .2M141.6 189.4l.6-.1-.1-.3h-.4l-.1 .1v.6h.5M141.6 184.3l.6-.1-.1-.3h-.4l-.1 .2v.6h.5M141.6 194.5l.6-.2-.1-.2-.4-.1-.1 .2v.6h.5M156.4 181.4l.1 .8M156.4 191.6l.1 .7M156.4 196.6l.1 .8M156.5 197.4h-.1M156.5 196.9h-.1M156.5 192.3h-.1"/>
<path d="M156.5 191.8l-.1 .1M156.5 182.1l-.1 .1M156.5 181.6l-.1 .1M157.1 196.2v1l.2 .2M157.1 180.9v1.1l.2 .2M157.1 191.1v1.1l.2 .1M156.4 201.7l.1 .8M156.5 202.4l-.1 .1M156.5 202h-.1M157.1 201.2v1.1l.2 .2"/>
</g>
<path d="M148.3 78.2h3.1M163.6 78.2h3M148.3 108.7h3.1M148.3 124h3.1M209.3 124h3M224.5 124h3.1M148.3 141.7h3.1M148.3 154.4h3.1M163.6 141.7h3M163.6 155.4h3M209.3 141.7h3M224.5 141.7h3.1" fill="none" stroke="#840000" stroke-width=".3"/>
<path d="M148.3 79.2h3.1M163.6 79.2h3M148.3 109.7h3.1M148.3 125h3.1M209.3 125h3M224.5 125h3.1M148.3 142.7h3.1M148.3 155.4h3.1M163.6 142.7h3M163.6 154.4h3M209.3 142.7h3M224.5 142.7h3.1" fill="none" stroke="#840000" stroke-width=".33"/>
<g fill="#ffffc2" stroke="#ffffc2" stroke-width=".18">
<circle cx="147.3" cy="195.6" r="1.27"/>
<circle cx="147.3" cy="190.5" r="1.27"/>
<circle cx="147.3" cy="180.3" r="1.27"/>
<circle cx="147.3" cy="200.7" r="1.27"/>
<circle cx="147.3" cy="175.3" r="1.27"/>
</g>
<g fill="none" stroke="#840000" stroke-width=".51">
<circle cx="147.3" cy="175.3" r="1.27"/>
<circle cx="147.3" cy="195.6" r="1.27"/>
<circle cx="147.3" cy="190.5" r="1.27"/>
<circle cx="147.3" cy="180.3" r="1.27"/>
<circle cx="147.3" cy="200.7" r="1.27"/>
</g>
<g fill="none" stroke="#840000" stroke-width="1.3">
<circle cx="127" cy="193" r="1.27"/>
<circle cx="127" cy="188" r="1.27"/>
<circle cx="127" cy="182.9" r="1.27"/>
</g>
<g fill="none" stroke="#009600" stroke-width=".18">
<path d="M50.8 30.5v2.5M55.9 33v2.6M66 33h-20.3v2.6M38.1 48.3h10.2M55.9 55.9h12.7M61 55.9v20.3h-5.1M38.1 68.6h10.2M38.1 99.1h5.1M38.1 94h43.2v33M48.3 99.1h15.2M53.3 99.1v1.2M58.4 88.9v10.2"/>
<path d="M68.6 99.1h10.1v27.9M73.7 99.1v1.2M38.1 119.4h35.6v7.6M38.1 109.2h7.6M50.8 109.2h25.4v17.8M58.4 109.2v1.3M101.6 101.6h2.5M109.2 101.6h2.6v2.5M66 124.5v2.5M66 139.7v7.6M68.6 139.7v2.5h-22.9M71.1 139.7h10.2"/>
<path d="M71.1 124.5v2.5h-2.5M73.7 139.7v7.6M101.6 137.2h5.1M106.7 134.6h-5.1v5.1M111.8 134.6h5v5.1M111.8 137.2h5M38.1 142.2h2.5M38.1 175.3h40.6v10.1M38.1 177.8h22.9M50.8 170.2h34.3M50.8 167.6v17.8M61 167.6v17.8"/>
<path d="M71.1 177.8h-2.5v7.6h2.5M85.1 172.7h-31.8v12.7M38.1 182.9h7.6v2.5M38.1 180.3h10.2v5.1M66 182.9v2.5h-2.5"/>
</g>
<path d="M55.3 184.8l1.2 1.2M56.5 184.8l-1.2 1.2M57.8 184.8l1.2 1.2M59 184.8l-1.2 1.2M75.6 184.8l1.2 1.2M76.8 184.8l-1.2 1.2" fill="none" stroke="#000084" stroke-width=".18"/>
<g fill="none" stroke="#0000c2" stroke-width=".18">
<path d="M99.1 88.9h20.3v24.1h-20.3zM195.6 87.6h31.7v10.2h-31.7zM201.1 90.7h.6M202.8 95.2l.4 .1v.2l-.6 .1M203.2 96h-.4M203.5 93.1l.2 .2v.7M204.3 93.9v.1M212 91.2l-.3-.1-.2 .2 .1 .2 .4 .1v.3h-.5M212.7 93.1l.1 .3-.6 .2M212.8 93.9l-.1 .1M222.5 91.1h.1M99.1 124.5h20.3v20.3h-20.3z"/>
<path d="M106.8 126.3l.3 .1v.2l-.2 .1h-.2M106.8 125.9h.3"/>
</g>
<path d="M41 77.2h.6l-.6 .8h.6" fill="none" stroke="#989898" stroke-width=".18"/>
<path d="M48.3 68.6v2.5M53.3 76.2h2.6M48.3 81.3v2.5" fill="none" stroke="#a1a1a1" stroke-width=".18"/>
<path d="M41.4 69.3l13.7 13.8M55.1 69.3l-13.7 13.8" fill="none" stroke="#e12e31" stroke-width=".46"/>
<path d="M39.7 57.9l.5-.2 .2 .4-.8 .9h.8M41 58.3h.4M41.6 57.7h-.6v1.3h.6" fill="none" stroke="#840084" stroke-width=".18"/>
<g fill="#009600" stroke="#009600" stroke-width=".18">
<circle cx="73.7" cy="99.1" r=".46"/>
<circle cx="58.4" cy="99.1" r=".46"/>
<circle cx="53.3" cy="99.1" r=".46"/>
<circle cx="71.1" cy="124.5" r=".46"/>
<circle cx="71.1" cy="127" r=".46"/>
<circle cx="58.4" cy="109.2" r=".46"/>
<circle cx="66" cy="124.5" r=".46"/>
<circle cx="73.7" cy="139.7" r=".46"/>
<circle cx="66" cy="144.8" r=".46"/>
<circle cx="78.7" cy="139.7" r=".46"/>
<circle cx="76.2" cy="139.7" r=".46"/>
<circle cx="73.7" cy="144.8" r=".46"/>
<circle cx="61" cy="55.9" r=".46"/>
<circle cx="50.8" cy="33" r=".46"/>
<circle cx="55.9" cy="33" r=".46"/>
<circle cx="61" cy="177.8" r=".46"/>
<circle cx="50.8" cy="170.2" r=".46"/>
<circle cx="66" cy="185.4" r=".46"/>
<circle cx="68.6" cy="185.4" r=".46"/>
<circle cx="116.8" cy="137.2" r=".46"/>
<circle cx="116.8" cy="139.7" r=".46"/>
<circle cx="111.8" cy="101.6" r=".46"/>
<circle cx="101.6" cy="137.2" r=".46"/>
</g>
<g font-size="2.8" fill="#840000">
<text x="160.4" y="196.8">Title:</text>
<text x="170.1" y="196.8">Macintosh</text>
<text x="187.3" y="196.8">Classic</text>
<text x="200.4" y="196.8">II</text>
<text x="204.6" y="196.8">(Later</text>
<text x="215.8" y="196.8">Revision)</text>
</g>
<g font-size="2.1" fill="#840000">
<text x="160.4" y="183.9">drawn</text>
<text x="168.3" y="183.9">by</text>
<text x="172.1" y="183.9">Bradley</text>
<text x="181.7" y="183.9">Bell</text>
<text x="160.4" y="189.9">Sheet:</text>
<text x="160.4" y="187.1">Apple</text>
<text x="168.2" y="187.1">Computer</text>
<text x="160.4" y="192.6">File:</text>
<text x="166.5" y="192.6">ClassicIIRevB.kicad_sch</text>
<text x="160.4" y="202.8">KiCad</text>
<text x="160.4" y="200">Size:</text>
<text x="167.1" y="200">USLetter</text>
<text x="168.1" y="202.8">E.D.A.</text>
<text x="175.7" y="202.8">9.0.0</text>
<text x="182.4" y="200">Date:</text>
<text x="189.4" y="200">2025-06-25</text>
<text x="245.4" y="200.2">Rev:</text>
<text x="245.4" y="202.8">Id:</text>
<text x="249.5" y="202.8">1/16</text>
</g>
<g font-size="1.8" fill="#840000">
<text x="35" y="11.9">1</text>
<text x="85" y="11.9">2</text>
<text x="135" y="11.9">3</text>
<text x="185" y="11.9">4</text>
<text x="235" y="11.9">5</text>
<text x="10.3" y="35.9">A</text>
<text x="267.7" y="35.9">A</text>
<text x="69.1" y="56.8">32MC</text>
<text x="77.2" y="56.8">4</text>
<text x="10.3" y="85.9">B</text>
<text x="267.7" y="85.9">B</text>
<text x="23.4" y="94.9">14</text>
<text x="28.8" y="94.9">SNDPOS</text>
<text x="25.7" y="100">4</text>
<text x="29.9" y="100">VIDOUT</text>
<text x="23" y="110.2">4,16</text>
<text x="30.2" y="110.2">~{HSYNC}</text>
<text x="26.3" y="120.3">4</text>
<text x="30.5" y="120.3">~{VSYNC}</text>
<text x="10.3" y="135.9">C</text>
<text x="267.7" y="135.9">C</text>
<text x="25.1" y="143.2">4,16</text>
<text x="32.3" y="143.2">PWM</text>
<text x="85.6" y="173.7">RxDA-</text>
<text x="85.6" y="171.1">RxDA+</text>
<text x="94.8" y="173.7">12</text>
<text x="94.8" y="171.1">12</text>
<text x="25.1" y="178.8">4</text>
<text x="27.5" y="176.2">11</text>
<text x="29.3" y="178.8">BURNIN</text>
<text x="32.9" y="176.2">BSY</text>
<text x="10.3" y="185.9">D</text>
<text x="25.1" y="181.3">12</text>
<text x="25.1" y="183.8">12</text>
<text x="30.5" y="181.3">TxDA-</text>
<text x="30.5" y="183.8">TxDA+</text>
<text x="267.7" y="185.9">D</text>
<text x="35" y="205.8">1</text>
<text x="85" y="205.8">2</text>
<text x="135" y="205.8">3</text>
<text x="185" y="205.8">4</text>
<text x="235" y="205.8">5</text>
</g>
<g font-size="1.8" fill="#006464">
<text x="47.1" y="28.8">L7</text>
<text x="53.3" y="25">+5V</text>
<text x="114.3" y="24.7">ADB &amp;</text>
<text x="121.8" y="24.7">Battery</text>
<text x="139.7" y="24.7">Expansion</text>
<text x="150.4" y="24.7">Slot</text>
<text x="155.3" y="24.7">and</text>
<text x="160" y="24.7">Jumpers</text>
<text x="177.8" y="24.7">RAM Transceivers</text>
<text x="201.9" y="24.7">SCSI</text>
<text x="207.4" y="24.7">&amp;</text>
<text x="210.1" y="24.7">Serial</text>
<text x="228.6" y="24.7">Sound</text>
<text x="114.3" y="31.5">File:</text>
<text x="114.3" y="34.8">CPU</text>
<text x="119.5" y="31.5">egret.kicad_sch</text>
<text x="139.7" y="34.8">System</text>
<text x="139.7" y="31.5">File:</text>
<text x="144.9" y="31.5">romfpu.kicad_sch</text>
<text x="147.6" y="34.8">ROM 128K</text>
<text x="158.9" y="34.8">&amp;</text>
<text x="161.6" y="34.8">256K</text>
<text x="177.8" y="31.5">File:</text>
<text x="177.8" y="34.8">RAM</text>
<text x="183" y="31.5">xcvr.kicad_sch</text>
<text x="201.9" y="34.8">Serial</text>
<text x="201.9" y="31.5">File:</text>
<text x="207.2" y="31.5">scsi.kicad_sch</text>
<text x="228.6" y="34.8">DFAC</text>
<text x="228.6" y="31.5">File:</text>
<text x="233.8" y="31.5">sound.kicad_sch</text>
<text x="38.1" y="37.7">C102</text>
<text x="38.3" y="40.2">10nF</text>
<text x="58.4" y="40.2">100nF</text>
<text x="58.4" y="37.7">C98</text>
<text x="114.3" y="41.7">File:</text>
<text x="119.5" y="41.7">cpu.kicad_sch</text>
<text x="139.7" y="41.7">File:</text>
<text x="144.9" y="41.7">rom.kicad_sch</text>
<text x="177.8" y="41.7">File:</text>
<text x="183" y="41.7">ram.kicad_sch</text>
<text x="201.9" y="41.6">File:</text>
<text x="207.2" y="41.6">serial.kicad_sch</text>
<text x="228.6" y="41.7">File:</text>
<text x="233.8" y="41.7">dfac.kicad_sch</text>
<text x="114.3" y="45">EAGLE</text>
<text x="139.7" y="45">System</text>
<text x="147.6" y="45">ROM 512K</text>
<text x="158.9" y="45">&amp;</text>
<text x="161.6" y="45">1M</text>
<text x="177.8" y="45">RAM Expansion</text>
<text x="201.9" y="45">Floppy</text>
<text x="228.6" y="45">Test</text>
<text x="233.6" y="45">Points</text>
<text x="114.3" y="51.8">File:</text>
<text x="119.5" y="51.8">eagle.kicad_sch</text>
<text x="139.7" y="51.8">File:</text>
<text x="144.9" y="51.8">rom2.kicad_sch</text>
<text x="177.8" y="51.8">File:</text>
<text x="183" y="51.8">simm.kicad_sch</text>
<text x="201.9" y="51.8">File:</text>
<text x="207.2" y="51.8">floppy.kicad_sch</text>
<text x="228.6" y="51.8">File:</text>
<text x="233.8" y="51.8">test.kicad_sch</text>
<text x="30" y="56.7">31.3344MHz</text>
<text x="39.2" y="54.2">G1</text>
<text x="49.1" y="54.5" transform="rotate(-90 49.1 54.5)">Vcc</text>
<text x="49.3" y="56.7">OUT</text>
<text x="49.1" y="60.7" transform="rotate(-90 49.1 60.7)">GND</text>
<text x="147.2" y="72">+12V</text>
<text x="162.5" y="72">+12V</text>
<text x="177.7" y="72">+12V</text>
<text x="152.4" y="78.3">C23</text>
<text x="152.4" y="80.9">10nF</text>
<text x="167.6" y="78.3">C50</text>
<text x="167.6" y="80.9">10nF</text>
<text x="182.9" y="80.9">100nF</text>
<text x="182.9" y="78.3">C83</text>
<text x="63.5" y="89.1">TP186</text>
<text x="147.8" y="87.2">+5V</text>
<text x="163.1" y="87.2">+5V</text>
<text x="178.3" y="87.2">+5V</text>
<text x="64.2" y="93.6">L10</text>
<text x="152.4" y="93.1">C21</text>
<text x="152.4" y="95.7">10uF</text>
<text x="158.2" y="95.7">16V</text>
<text x="167.6" y="93.1">C79</text>
<text x="167.6" y="95.7">10uF</text>
<text x="173.5" y="95.7">16V</text>
<text x="182.9" y="93.1">C106</text>
<text x="182.9" y="95.7">10uF</text>
<text x="188.7" y="95.7">16V</text>
<text x="62.9" y="96.1">Ferrite</text>
<text x="99.6" y="97.4">+5V</text>
<text x="105.4" y="96.1">F1</text>
<text x="105.4" y="98.7">1A</text>
<text x="109.7" y="97.4">+5F</text>
<text x="43.2" y="106.3">100R</text>
<text x="43.8" y="103.7">R83</text>
<text x="55.9" y="102.5">R85</text>
<text x="55.9" y="105">1.2K</text>
<text x="66.5" y="107.3">68pF</text>
<text x="67.5" y="104.7">C90</text>
<text x="106.1" y="106">C31</text>
<text x="147.8" y="102.5">+5V</text>
<text x="163.1" y="102.5">+5V</text>
<text x="178.3" y="102.5">+5V</text>
<text x="193.5" y="102.5">+5V</text>
<text x="208.8" y="102.5">+5V</text>
<text x="224" y="102.5">+5V</text>
<text x="239.3" y="102.5">+5V</text>
<text x="46.3" y="113.9">R76</text>
<text x="61" y="112.6">C97</text>
<text x="105.1" y="108.6">10nF</text>
<text x="152.4" y="108.8">C34</text>
<text x="152.4" y="111.4">10nF</text>
<text x="167.6" y="108.8">C95</text>
<text x="167.6" y="111.4">10nF</text>
<text x="182.9" y="108.8">C96</text>
<text x="182.9" y="111.4">10nF</text>
<text x="198.1" y="108.8">C103</text>
<text x="198.1" y="111.4">10nF</text>
<text x="213.4" y="108.8">C105</text>
<text x="213.4" y="111.4">10nF</text>
<text x="228.6" y="108.8">C107</text>
<text x="228.6" y="111.4">10nF</text>
<text x="243.8" y="108.8">C114</text>
<text x="243.8" y="111.4">10nF</text>
<text x="46.3" y="116.4">47R</text>
<text x="61" y="115.2">680pF</text>
<text x="147.8" y="117.7">+5V</text>
<text x="163.1" y="117.7">+5V</text>
<text x="178.3" y="117.7">+5V</text>
<text x="193.5" y="117.7">+5V</text>
<text x="208.8" y="117.7">+5V</text>
<text x="224" y="117.7">+5V</text>
<text x="239.3" y="117.7">+5V</text>
<text x="59.8" y="123">+12V</text>
<text x="66.8" y="123">+5V</text>
<text x="152.4" y="124.1">C77</text>
<text x="167.6" y="124.1">C80</text>
<text x="182.9" y="124.1">C85</text>
<text x="198.1" y="124">C86</text>
<text x="213.4" y="124.1">C89</text>
<text x="228.6" y="124.1">C92</text>
<text x="243.8" y="124.1">C94</text>
<text x="106" y="131.7">Ferrite</text>
<text x="108" y="129.1">L2</text>
<text x="152.4" y="126.6">100nF</text>
<text x="167.6" y="126.6">100nF</text>
<text x="182.9" y="126.6">100nF</text>
<text x="198.1" y="126.6">100nF</text>
<text x="213.4" y="126.6">100nF</text>
<text x="228.6" y="126.6">100nF</text>
<text x="243.8" y="126.6">100nF</text>
<text x="41.2" y="136.8">R49</text>
<text x="48.1" y="135.6">POWER/ANALOG</text>
<text x="59.9" y="132.9">J11</text>
<text x="147.8" y="135.5">+5V</text>
<text x="163.1" y="135.5">+5V</text>
<text x="178.3" y="135.5">+5V</text>
<text x="193.5" y="135.5">+5V</text>
<text x="208.8" y="135.5">+5V</text>
<text x="224" y="135.5">+5V</text>
<text x="41.2" y="139.3">47R</text>
<text x="106.2" y="141.8">560pF</text>
<text x="152.4" y="141.8">C100</text>
<text x="167.6" y="141.8">C101</text>
<text x="182.9" y="141.8">C104</text>
<text x="198.1" y="141.8">C111</text>
<text x="213.4" y="141.8">C112</text>
<text x="228.6" y="141.8">C113</text>
<text x="58.2" y="149.5">-12V</text>
<text x="107.3" y="144.4">C26</text>
<text x="152.4" y="144.4">100nF</text>
<text x="167.6" y="144.4">100nF</text>
<text x="182.9" y="144.4">100nF</text>
<text x="198.1" y="144.4">100nF</text>
<text x="213.4" y="144.4">100nF</text>
<text x="228.6" y="144.4">100nF</text>
<text x="152.4" y="154.5">C27</text>
<text x="167.6" y="154.5">C82</text>
<text x="48.8" y="158.3">+5V</text>
<text x="152.4" y="157.1">10nF</text>
<text x="167.6" y="157.1">100nF</text>
<text x="43.1" y="167.2">100K</text>
<text x="44.4" y="164.7">R95</text>
<text x="53.9" y="167.2">4.7K</text>
<text x="54.3" y="162.2">+5V</text>
<text x="54.5" y="164.7">R93</text>
<text x="147.2" y="163.4">-12V</text>
<text x="162.5" y="163.4">-12V</text>
<text x="64" y="177.4">+5V</text>
<text x="129.5" y="177.4">ZH1</text>
<text x="129.5" y="179.9">MountingHole</text>
<text x="149.9" y="179.9">FD2</text>
<text x="149.9" y="174.9">FD1</text>
<text x="149.9" y="177.4">Fiducial</text>
<text x="72.1" y="182.5">-12V</text>
<text x="80.3" y="182">+12V</text>
<text x="129.5" y="182.5">ZH2</text>
<text x="129.5" y="185">MountingHole</text>
<text x="149.9" y="185">FD3</text>
<text x="149.9" y="182.5">Fiducial</text>
<text x="129.5" y="187.6">ZH3</text>
<text x="129.5" y="190.1">MountingHole</text>
<text x="149.9" y="190.1">FD4</text>
<text x="149.9" y="187.6">Fiducial</text>
<text x="58.9" y="197.9">BURN-IN</text>
<text x="61.7" y="195.2">J15</text>
<text x="129.5" y="192.6">ZH4</text>
<text x="129.5" y="195.2">MountingHole</text>
<text x="149.9" y="195.2">FD5</text>
<text x="149.9" y="197.7">Fiducial</text>
<text x="149.9" y="192.6">Fiducial</text>
<text x="149.9" y="200.3">FD6</text>
<text x="149.9" y="202.8">Fiducial</text>
</g>
<g font-size="1.8" fill="#0f0f0f">
<text x="60.1" y="32.7">G1_5V</text>
<text x="38.1" y="47.9">G1_5V</text>
<text x="38.1" y="68.2">G1_5V</text>
<text x="48.3" y="98.7">VIDOUTF</text>
</g>
<g font-size="1.8" fill="#a90000">
<text x="48" y="50.8" transform="rotate(-90 48 50.8)">14</text>
<text x="53.9" y="55.6">8</text>
<text x="48" y="62.9" transform="rotate(-90 48 62.9)">7</text>
<text x="65.8" y="129.6" transform="rotate(-90 65.8 129.6)">1</text>
<text x="68.3" y="129.6" transform="rotate(-90 68.3 129.6)">2</text>
<text x="70.9" y="129.6" transform="rotate(-90 70.9 129.6)">3</text>
<text x="73.4" y="129.6" transform="rotate(-90 73.4 129.6)">4</text>
<text x="75.9" y="129.6" transform="rotate(-90 75.9 129.6)">5</text>
<text x="78.5" y="129.6" transform="rotate(-90 78.5 129.6)">6</text>
<text x="81" y="129.6" transform="rotate(-90 81 129.6)">7</text>
<text x="65.8" y="138.5" transform="rotate(-90 65.8 138.5)">8</text>
<text x="68.3" y="138.5" transform="rotate(-90 68.3 138.5)">9</text>
<text x="70.9" y="139.1" transform="rotate(-90 70.9 139.1)">10</text>
<text x="73.4" y="139.1" transform="rotate(-90 73.4 139.1)">11</text>
<text x="75.9" y="139.1" transform="rotate(-90 75.9 139.1)">12</text>
<text x="78.5" y="139.1" transform="rotate(-90 78.5 139.1)">13</text>
<text x="81" y="139.1" transform="rotate(-90 81 139.1)">14</text>
<text x="45.5" y="188" transform="rotate(-90 45.5 188)">1</text>
<text x="48" y="188" transform="rotate(-90 48 188)">2</text>
<text x="50.5" y="188" transform="rotate(-90 50.5 188)">3</text>
<text x="53.1" y="188" transform="rotate(-90 53.1 188)">4</text>
<text x="55.6" y="188" transform="rotate(-90 55.6 188)">5</text>
<text x="58.2" y="188" transform="rotate(-90 58.2 188)">6</text>
<text x="60.7" y="188" transform="rotate(-90 60.7 188)">7</text>
<text x="63.2" y="188" transform="rotate(-90 63.2 188)">8</text>
<text x="65.8" y="188" transform="rotate(-90 65.8 188)">9</text>
<text x="68.3" y="188.6" transform="rotate(-90 68.3 188.6)">10</text>
<text x="70.9" y="188.6" transform="rotate(-90 70.9 188.6)">11</text>
<text x="73.4" y="188.6" transform="rotate(-90 73.4 188.6)">12</text>
<text x="75.9" y="188.6" transform="rotate(-90 75.9 188.6)">13</text>
<text x="78.5" y="188.6" transform="rotate(-90 78.5 188.6)">14</text>
<text x="81" y="188.6" transform="rotate(-90 81 188.6)">15</text>
</g>
<text font-size="1.8" fill="#840084" x="30.5" y="59.3">197-0512E</text>
<g font-size="1.8" fill="#aaa">
<text x="48" y="70.6" transform="rotate(-90 48 70.6)">4</text>
<text x="53.9" y="75.9">3</text>
<text x="48" y="83.3" transform="rotate(-90 48 83.3)">2</text>
</g>
<g font-size="1.8" fill="#989898">
<text x="38" y="75.8">ZG1</text>
<text x="49" y="77.1">OUT</text>
<text x="49.1" y="75.1" transform="rotate(-90 49.1 75.1)">Vcc</text>
<text x="30" y="78.3">31.3344MHz</text>
<text x="49.1" y="80.8" transform="rotate(-90 49.1 80.8)">GND</text>
</g>
<g font-size="1.8" fill="#0000c2">
<text x="100" y="91.6">Fused</text>
<text x="100" y="93.6">and</text>
<text x="104.6" y="93.6">Floppy</text>
<text x="106.7" y="91.6">5V</text>
<text x="110.2" y="91.6">for</text>
<text x="114" y="91.6">ADB</text>
<text x="196.5" y="90.3">C21,</text>
<text x="196.5" y="92.4">4.7uF</text>
<text x="196.5" y="94.4">revision.</text>
<text x="202" y="90.3">C79,</text>
<text x="203" y="92.4">tantalums</text>
<text x="205.7" y="94.4">(They're</text>
<text x="207.5" y="90.3">and</text>
<text x="212.1" y="90.3">C106</text>
<text x="213.6" y="92.4">on</text>
<text x="214.4" y="94.4">also</text>
<text x="217" y="92.4">earlier</text>
<text x="218.1" y="90.3">are</text>
<text x="219.5" y="94.4">on</text>
<text x="223" y="94.4">the</text>
<text x="196.5" y="96.4">reverse</text>
<text x="204.5" y="96.4">side</text>
<text x="209.6" y="96.4">of</text>
<text x="212.6" y="96.4">the</text>
<text x="216.8" y="96.4">board)</text>
<text x="100" y="127.1">Chassis</text>
<text x="108.4" y="127.1">Ground</text>
</g>
</svg>
